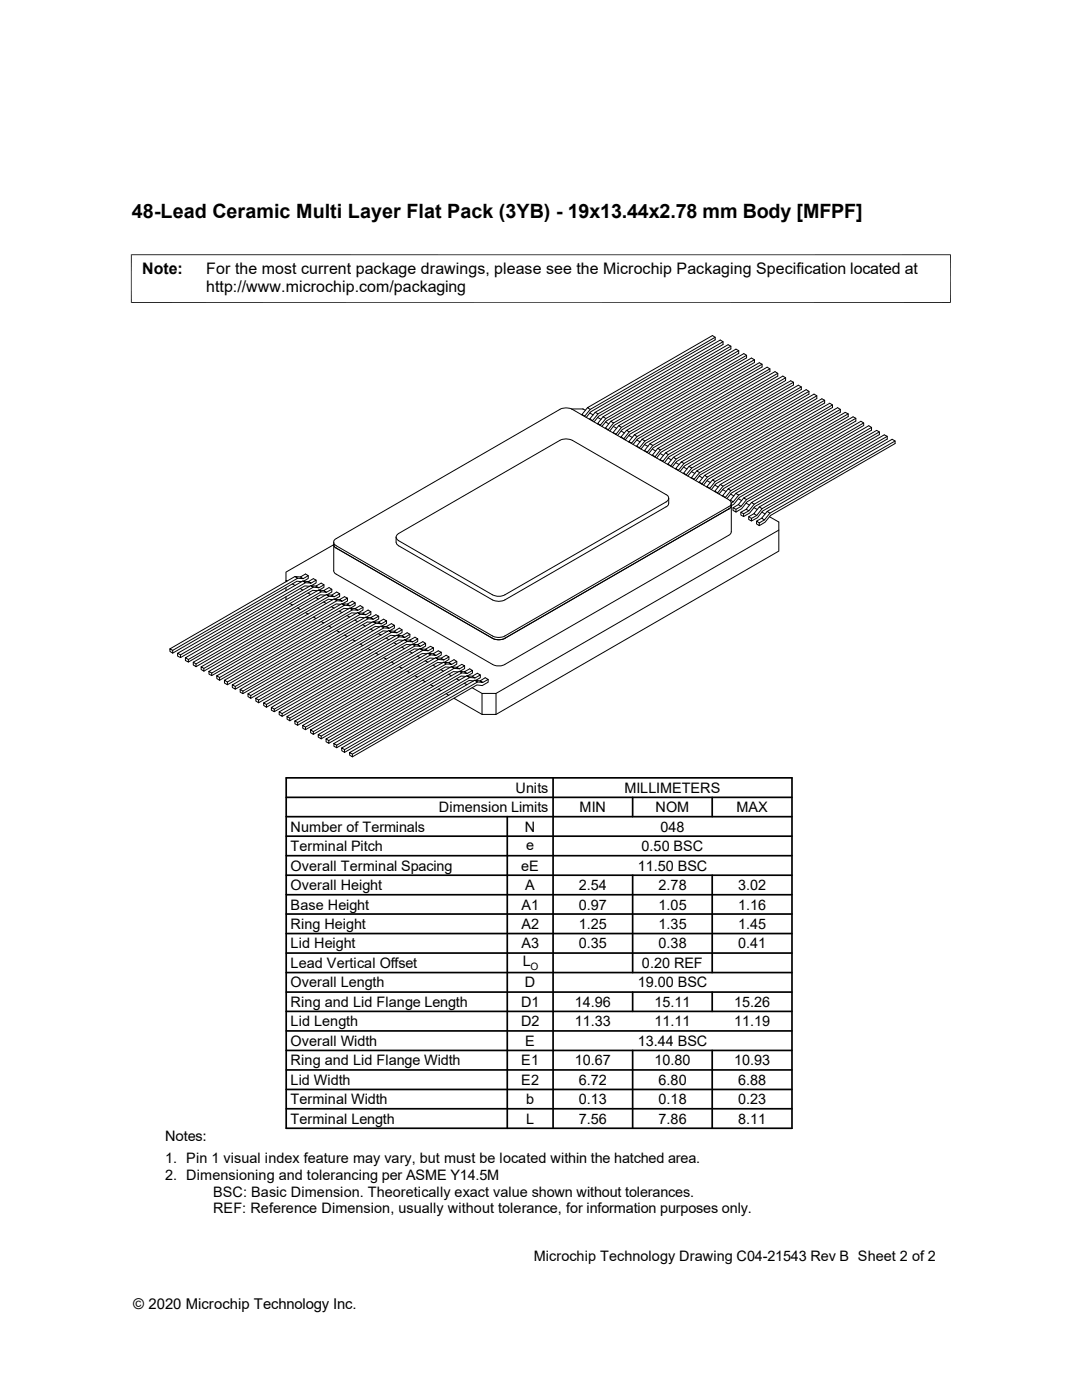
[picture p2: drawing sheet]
<svg xmlns="http://www.w3.org/2000/svg" width="216mm" height="279mm" viewBox="0 0 216 279" stroke-linecap="round" stroke-linejoin="round" font-family="sans-serif">
<g fill="none" stroke="#000" stroke-width=".2">
<path d="M26.1 50.8h163.6M26.2 50.8v9.7M189.7 50.8v9.7M26.1 60.4h163.6M142.7 67.3l-24.9 14.4-.6-.3 25-14.4 .5 .3v.5l-24.8 14.4-.9 1.1M144.3 68.2l-25 14.4-.6-.3 25-14.4 .6 .3v.5l-24.8 14.4-1 1.1M145.8 69.1l-24.9 14.4-.6-.3 25-14.4 .5 .3v.5l-24.8 14.4-.9 1.1M147.4 70l-25 14.4-.5-.3 25-14.4 .5 .3v.5l-24.8 14.4-.9 1.1M149 70.9l-25 14.4-.6-.3 25-14.4 .6 .3v.5l-24.9 14.4-.9 1.1M150.5 71.8l-24.9 14.4-.6-.3 24.9-14.4 .6 .3v.5l-24.8 14.4-.9 1.1M152.1 72.7l-25 14.4-.5-.3 24.9-14.4 .6 .3v.5l-24.8 14.4-1 1.1M153.6 73.6l-24.9 14.4-.6-.3 25-14.4 .5 .3v.5l-24.8 14.4-.9 1.1"/>
<path d="M155.2 74.5l-24.9 14.4-.6-.3 24.9-14.4 .6 .3v.6l-24.9 14.3-.8 1.1M156.8 75.4l-25 14.4-.6-.3 25-14.4 .6 .3v.5l-24.9 14.4-.9 1.1M158.3 76.3l-25 14.4-.5-.3 25-14.4 .5 .3v.5l-24.8 14.4-.9 1.1M159.9 77.2l-25 14.4-.5-.3 24.9-14.4 .6 .3v.5l-24.9 14.4-.9 1.1M161.4 78.1l-24.9 14.4-.6-.3 25-14.4 .5 .3v.6l-24.8 14.3-.9 1.1M163 79l-25 14.4-.5-.3 24.9-14.4 .6 .3v.5l-24.8 14.4-1 1.1M164.5 79.9l-24.9 14.4-.6-.3 25-14.4 .5 .3v.5l-24.8 14.4-.9 1.1M114 81.6h2.3l.5 .3M116.1 82.7l-.1 .1M116.7 83.1h-.1M117.2 81.4l-1.1 1.3 .6 .4 1.1-1.4M117.7 82.4l.7 .4"/>
<path d="M117.7 83.6l-.1 .1M118.2 83.9v.1M118.7 82.3l-1 1.3 .5 .3 1.1-1.3M119.3 83.3l.6 .4M119.3 84.5l-.1 .1M119.8 84.8l-.1 .1M120.3 83.2l-1 1.3 .5 .3 1.1-1.3M120.8 84.2l.7 .4M120.8 85.4l-.1 .1M121.4 85.8h-.1M121.9 84.1l-1.1 1.3 .6 .4 1-1.4M122.3 86.3v.1"/>
<path d="M122.4 85.1l.6 .4M122.9 86.7h.1M123.4 85l-1.1 1.3 .6 .4 1.1-1.4M123.9 87.2l-.1 .1M124 86l.6 .4M124.5 87.5l-.1 .1M125 85.9l-1.1 1.3 .6 .3 1.1-1.3M125.5 86.9l.7 .4M125.5 88.1l-.1 .1M126 88.4v.1M126.6 86.8l-1.1 1.3 .5 .3 1.1-1.3M127 87.8l.7 .4"/>
<path d="M127 89v.1M127.6 89.4h-.1M128.1 87.7l-1.1 1.3 .6 .4 1.1-1.4M128.6 88.7l.7 .4M128.6 89.9l-.1 .1M129.2 90.3h-.1M129.7 88.6l-1.1 1.3 .6 .4 1.1-1.4M130.2 89.6l.6 .4M130.2 90.8l-.1 .1M130.7 91.1l-.1 .1M131.2 89.5l-1 1.3 .5 .3 1.1-1.3M131.7 91.7v.1"/>
<path d="M131.7 90.5l.7 .4M132.3 92l-.1 .1M132.8 90.4l-1.1 1.3 .6 .3 1-1.3M133.3 92.6l-.1 .1M133.3 91.4l.6 .4M133.4 99.4v1l-.3 .6-32.3 18.7a2.78 2.78 0 0 1-2.5 0l-18.8-10.8-.4-.5-.1-1.2M133.9 93h-.1M134.4 91.3l-1.1 1.3 .6 .4 1-1.4M134.8 92.3l.7 .4M134.8 93.5l-.1 .1M135.4 93.9h-.1M135.9 92.2l-1.1 1.3 .6 .4 1.1-1.4"/>
<path d="M136.4 93.2l.7 .4M136.4 94.4l-.1 .1M136.9 94.7v.1M137.5 93.1l-1.1 1.3 .5 .3 1.1-1.3M138 94.1l.6 .4M138 95.3l-.1 .1M138.5 95.6l-.1 .1M139 94l-1 1.3 .5 .3 1.1-1.3M139.5 95l.7 .4M139.5 96.2l-.1 .1M140.1 96.6h-.1M140.6 94.9l-1.1 1.3 .6 .4 1-1.4"/>
<path d="M141.1 97.1l-.1 .1M141.1 95.9l.6 .4M141.6 97.5h.1M142.2 95.8l-1.1 1.3 .5 .4 1.1-1.4M142.6 98l-.1 .1M142.7 96.8l.6 .4M143.2 98.3l-.1 .1M143.7 96.7l-1.1 1.3 .6 .3 1.1-1.3M144.2 98.9l-.1 .1M144.2 97.7l.7 .4M144.7 99.3h.1M145.3 97.6l-1.1 1.3 .5 .4 1.1-1.4"/>
<path d="M145.8 99.8l-.2 .1M145.8 98.6l.6 .4M146.8 98.5l-1 1.3 .5 .4 1.1-1.4M147.3 99.5l.7 .4M148.4 99.4l-1.1 1.3 .6 .3 1.1-1.3M166.1 80.8l-25 14.4-.5-.3 25-14.4 .5 .3v.5l-24.8 14.4-.9 1.1M167.7 81.7l-25 14.4-.5-.3 24.9-14.4 .6 .3v.6l-24.9 14.3-.9 1.1M169.2 82.6l-24.9 14.4-.6-.3 25-14.4 .5 .3v.5l-24.8 14.4-.9 1.1M170.8 83.5l-25 14.4-.5-.3 24.9-14.4 .6 .3v.5l-24.8 14.4-1 1.1M172.3 84.4l-24.9 14.4-.6-.3 25-14.4 .5 .3v.5l-24.8 14.4-1.1 1.3-.5 .3M173.9 85.3l-24.9 14.4-.6-.3 25-14.4 .5 .3v.6l-24.8 14.3-1.1 1.3-1.1 .7M175.5 86.2l-25 14.4-.6-.3 25-14.4 .6 .3v.5l-24.9 14.4-1 1.3-1.2 .7"/>
<path d="M177 87.1l-24.9 14.4-.6-.3 24.9-14.4 .6 .3v.5l-24.8 14.4-1.1 1.3-1.2 .7M178.6 88l-25 14.4-.5-.3 24.9-14.4 .6 .3v.5l-24.8 14.4-1.1 1.3-1.2 .7M57.1 115.8l.2 .2M57.1 117.3v.6M57.1 119.1v.6M58.3 116.5l.6 .3M58.8 115.1l-24.9 14.4 .6 .3v.5l-.6-.3v-.5M59.4 115.4l1.1 .1-.6-.4 1.1-.5 .5 .3-1 .6M59.9 117.4l.5 .4M59.9 115.1h-1.1l.6 .3-24.9 14.4M60.2 116.1l-.9-.1-24.8 14.3M60.4 116l-25 14.4 .6 .3v.5l-.6-.3v-.5"/>
<path d="M61 116.3l1.1 .1-.6-.3 1-.6 .6 .3-1 .6M61.5 118.4l.5 .3M61.5 114.9v.5l-.9 .6M61.5 116.1l-1.1-.1 .6 .3-25 14.4M61.8 117l-1-.1-24.8 14.3M62 116.9l-25 14.4 .6 .3v.5l-.6-.3v-.5M62.5 117.2l1.1 .1-.6-.3 1.1-.6 .5 .3-1 .6M63 117l-1-.1 .5 .3-24.9 14.4M63 119.3l.5 .2M63.1 115.8v.5l-1 .6M63.3 117.9l-.9-.1-24.8 14.3M63.5 117.8l-24.9 14.4 .5 .3v.6l-.5-.4v-.5"/>
<path d="M64.1 118.1l1.1 .1-.6-.3 1.1-.6 .5 .3-1 .6M64.6 117.9l-1.1-.1 .6 .3-25 14.4M64.6 116.7v.5l-.9 .6M64.9 118.8l-.9-.1-24.9 14.4M65.1 118.7l-25 14.4 .6 .3v.5l-.6-.3v-.5M65.7 119l1 .1-.5-.3 1-.6 .6 .3-1.1 .6M66.2 118.8l-1.1-.1 .6 .3-25 14.4M66.2 117.6v.6l-1 .5M66.4 119.7l-.9-.1-24.8 14.3M66.6 108.7l-9.5 5.5v1.9M66.6 119.5l-24.9 14.5 .5 .3v.5l-.5-.3v-.5M66.7 107.8l45-26.1a2.75 2.75 0 0 1 2.5 0l31.2 18a.76 .76 0 0 1 .5 .7 .76 .76 0 0 1-.5 .7l-44.6 25.8a2.75 2.75 0 0 1-2.5 0l-31.2-18-.5-.4z"/>
<path d="M67.2 119.9l1.1 .1-.6-.3 1-.6 .6 .3-1 .6M67.7 119.7l-1.1-.2 .6 .4-25 14.4M67.8 118.5v.5l-1 .6M69.3 119.4v.5l-.9 .6M79.2 106.8l32.5-18.9a2.78 2.78 0 0 1 2.5 0l18.7 10.8a.76 .76 0 0 1 .5 .7 .76 .76 0 0 1-.5 .8l-32.1 18.5a2.78 2.78 0 0 1-2.5 0l-18.8-10.8-.5-.6zM145.9 100.9l-.3 .6-44.8 25.9a2.75 2.75 0 0 1-2.5 0l-31.2-18-.3-.3-.2-.4M145.9 100.4v5.7l-.3 .6-44.8 25.9a2.75 2.75 0 0 1-2.5 0l-31.4-18.1-.3-.5v-5.8M146.3 101.3v.6l.6 .3v-.6M146.3 100.2l-.4 .2M147.3 100.7l-1 .6 .6 .3 1-.6M147.8 102.2v.6l.6 .3v-.6M148.9 101.6l-1.1 .6 .6 .3 1-.6"/>
<path d="M148.9 100.4l.6 .4M149.4 103.1v.6l.5 .3v-.5M149.9 100.3l-1 1.3 .5 .3 1.1-1.3M150.4 102.5l-1 .6 .5 .4 1.1-.6M150.5 101.3l.6 .4M151 104v.6l.5 .3v-.5M151.5 101.2l-1.1 1.3 .6 .4 1.1-1.4M152 103.4l-1 .6 .5 .4 1-.6M152 102.2l.7 .4M153.1 102.1l-1.1 1.3 .5 .4 1.1-1.4M153.5 103.1l1.9 1.1v5.8l-56.4 32.6M155.4 105.8l-56.4 32.6"/>
<path d="M57.8 120.4l.6 .3M59.4 121.3l.5 .4M61 122.3l.5 .3M62.5 123.1l.5 .3M64.1 124l.5 .3M64.6 120.1l.5 .3M65.6 124.9l.6 .4M66.1 121.1l.6 .3M67.2 125.9l.5 .3M67.7 122l.5 .3M68 120.6l-.9-.1-24.9 14.3M68.2 120.5l-24.9 14.4 .5 .3v.6l-.5-.4v-.5"/>
<path d="M68.7 120.8l1.1 .1-.5-.3 1-.6 .6 .3-1.1 .6M68.7 126.7l.6 .3M69.3 122.9l.5 .2M69.3 120.6l-1.1-.1 .5 .3-24.9 14.4M69.6 121.5l-1-.1-24.8 14.4M69.8 121.4l-25 14.4 .6 .3v.6l-.6-.4v-.5M70.3 121.7l1.1 .1-.5-.3 1-.6 .5 .3-1 .6M70.3 127.6l.6 .3M70.8 123.7l.5 .4M70.9 121.5l-1.1-.1 .5 .3-24.9 14.4M70.9 120.3v.5l-1 .6M71.1 122.4l-.9-.1-24.8 14.4"/>
<path d="M71.3 122.3l-24.9 14.4 .5 .3v.5l-.5-.3v-.5M71.9 122.6l1.1 .1-.6-.3 1-.6 .6 .3-1 .6M71.9 128.5l.5 .4M72.4 122.4l-1.1-.1 .6 .3-25 14.4M72.4 124.7l.5 .3M72.4 121.2v.6l-.9 .5M72.7 123.3l-.9-.1-24.9 14.3M72.9 123.2l-25 14.4 .6 .3v.5l-.6-.3v-.5M73.4 123.5l1.1 .1-.5-.3 1-.6 .6 .3-1.1 .6M73.4 129.5l.6 .3M73.9 125.6l.6 .3M74 123.3l-1.1-.1 .5 .3-24.9 14.4"/>
<path d="M74 122.1v.5l-1 .6M74.3 124.2l-1-.1-24.8 14.3M74.4 124.1l-24.9 14.4 .5 .3v.6l-.5-.4v-.5M75 130.3l.5 .3M75 124.4l1.1 .1-.6-.3 1-.6 .6 .3-1 .6M75.5 126.4l.5 .3M75.5 124.2l-1.1-.1 .6 .3-25 14.4M75.6 123v.5l-1 .6M75.8 125.1l-.9-.1-24.9 14.4M76 125l-24.9 14.4 .5 .3v.6l-.5-.4v-.5M76.5 131.2l.6 .3M76.6 125.3l1 .1-.5-.3 1-.6 .6 .3-1.1 .6"/>
<path d="M77 127.3l.6 .4M77.1 125.1l-1.1-.1 .6 .3-25 14.4M77.1 123.9v.5l-.9 .6M77.3 126l-.8-.1-24.9 14.4M77.6 125.9l-25 14.4 .6 .3v.5l-.6-.3v-.5M78.1 126.2l1.1 .1-.5-.3 1-.7 .5 .4-1 .6M78.1 132.1l.6 .4M78.6 128.3l.5 .3M78.7 126l-1.1-.1 .5 .3-24.9 14.4M78.7 124.8v.5l-1 .6M78.9 126.9l-.9-.1-24.8 14.3M79.1 126.8l-25 14.4 .6 .3v.5l-.6-.3v-.5"/>
<path d="M79.7 127.1l1.1 .1-.6-.3 1-.6 .6 .3-1 .6M79.7 133.1l.5 .3M80.2 129.2l.5 .3M80.2 125.7v.5l-.9 .6M80.2 126.9l-1.1-.1 .6 .3-25 14.4M80.5 127.8l-1-.1-24.8 14.3M80.7 127.7l-25 14.4 .6 .3v.6l-.6-.4v-.5M81.2 128l1.1 .1-.6-.3 1.1-.6 .6 .3-1.1 .6M81.2 133.9l.5 .3M81.7 127.8l-1-.1 .5 .3-24.9 14.4M81.7 130l.6 .3M81.8 126.6v.5l-.9 .6"/>
<path d="M82 128.7l-.9-.1-24.8 14.4M82.3 128.6l-25 14.4 .5 .3v.5l-.5-.3v-.5M82.8 128.9l1.1 .1-.6-.3 1.1-.6 .5 .3-1 .6M82.8 134.8l.5 .4M83.3 130.9l.5 .4M83.3 128.7l-1-.1 .5 .3-25 14.4M83.4 127.5v.5l-1 .6M83.6 129.6l-.9-.1-24.9 14.3M83.8 129.5l-25 14.4 .6 .3v.5l-.6-.3v-.5M84.3 135.8l.6 .3M84.4 129.8l1 .1-.5-.3 1-.6 .6 .3-1.1 .6M84.8 131.9l.6 .3"/>
<path d="M84.9 129.6l-1.1-.1 .6 .3-25 14.4M84.9 128.4v.5l-1 .6M85.1 130.5l-.9-.1-24.8 14.3M85.3 130.4l-24.9 14.4 .6 .3v.5l-.6-.3v-.5M85.9 136.7l.5 .2M85.9 130.7l1.1 .1-.6-.3 1.1-.6 .6 .3-1.1 .6M86.4 132.8l.6 .3M86.4 130.5l-1.1-.1 .6 .3-24.9 14.4M86.5 129.3v.5l-1 .6M86.7 131.4l-.9-.1-24.8 14.3M86.9 131.3l-24.9 14.4 .5 .3v.6l-.5-.4v-.5M87.5 131.6l1.1 .1-.6-.3 1-.6 .6 .3-1 .6"/>
<path d="M87.5 137.5l.5 .3M88 133.6l.5 .3M88 131.4l-1.1-.1 .6 .3-25 14.4M88.1 130.2v.5l-1 .6M88.3 132.3l-1-.1-24.8 14.4M88.5 132.2l-25 14.4 .6 .3v.5l-.6-.3v-.5M89 132.5l1.1 .1-.6-.4 1.1-.5 .5 .3-1 .6M89 138.4l.5 .4M89.5 132.2h-1l.5 .3-24.9 14.4M89.5 134.5l.5 .4M89.6 131.1v.5l-1 .6M89.8 133.2l-.9-.1-24.8 14.3"/>
<path d="M90 133.1l-24.9 14.4 .5 .3v.5l-.5-.3v-.5M90.6 133.4l1.1 .1-.6-.3 1.1-.6 .5 .3-1 .6M90.6 139.4l5.6 3.2M91.1 133.2l-1.1-.1 .6 .3-25 14.4M91.1 135.5l.5 .3M91.1 132v.5l-.9 .6M91.4 134.1l-.9-.1-24.9 14.3M91.6 134l-25 14.4 .6 .3v.5l-.6-.3v-.5M92.2 134.3l1 .1-.5-.3 1-.6 .6 .3-1.1 .6M92.6 136.4l.6 .3M92.7 134.1l-1.1-.1 .6 .3-25 14.4M92.7 132.9v.5l-1 .6"/>
<path d="M93 135l-1-.1-24.8 14.3M93.1 134.9l-24.9 14.4 .5 .3v.6l-.5-.4v-.5M93.7 135.2l1.1 .1-.6-.3 1-.6 .6 .3-1 .6M94.2 137.2l2 1.2M94.2 135l-1.1-.1 .6 .3-25 14.4M94.3 133.8v.5l-1 .6M94.5 135.9l-.9-.1-24.9 14.4M94.7 135.8l-24.9 14.4 .5 .3v.5l-.5-.3v-.5M95.3 136.1l1.1 .1-.6-.3 1-.6 .6 .3-1 .6M95.8 135.9l-1.1-.1 .6 .3-25 14.4M95.8 134.7v.6l-.9 .5M96.2 138.4h2.8v4.2h-2.8z"/>
<path d="M97.4 135.6v.5l-1.2 .7-1-.1-24.9 14.3"/>
</g>
<g fill="none" stroke="#000" stroke-width=".34">
<path d="M57.1 159.1h100.9M57.1 155.2h100.9v70h-100.9zM110.4 155.2v70M126.2 159.1v3.9M142.1 159.1v3.9M57.1 178.6h100.9M57.1 170.8h100.9M57.1 166.9h100.9M57.1 163h100.9M57.1 174.7h100.9M101.2 163v62.2M126.2 174.7v19.4"/>
<path d="M142.1 174.7v19.4M57.1 198h100.9M57.1 190.2h100.9M57.1 182.4h100.9M57.1 194.1h100.9M57.1 186.3h100.9M126.2 198v3.8M142.1 198v3.8M57.1 209.6h100.9M57.1 201.8h100.9M57.1 217.4h100.9M57.1 205.7h100.9"/>
<path d="M57.1 213.5h100.9M126.2 209.6v15.6M142.1 209.6v15.6M57.1 221.3h100.9"/>
</g>
<text font-size="3.9" x="26.3" y="43.5">48-Lead Ceramic Multi Layer Flat Pack (3YB) - 19x13.44x2.78 mm Body [MFPF]</text>
<g font-size="3.2">
<text x="28.4" y="54.6">Note:</text>
<text x="41.1" y="54.6">For the most current package drawings, please see the Microchip Packaging Specification located at</text>
<text x="41.1" y="58.3">http://www.microchip.com/packaging</text>
</g>
<text font-size="3" x="26.6" y="261.3">© 2020 Microchip Technology Inc.</text>
<g font-size="2.9">
<text x="102.9" y="158.2">Units</text>
<text x="124.6" y="158.2">MILLIMETERS</text>
<text x="58" y="166">Number of Terminals</text>
<text x="87.5" y="162.1">Dimension Limits</text>
<text x="104.7" y="166">N</text>
<text x="115.7" y="162.1">MIN</text>
<text x="130.8" y="162.1">NOM</text>
<text x="131.8" y="166">048</text>
<text x="146.9" y="162.1">MAX</text>
<text x="58" y="169.8">Terminal Pitch</text>
<text x="58" y="173.7">Overall Terminal Spacing</text>
<text x="104" y="173.7">eE</text>
<text x="105" y="169.6">e</text>
<text x="127.3" y="173.7">11.50 BSC</text>
<text x="128" y="169.8">0.50 BSC</text>
<text x="58" y="177.6">Overall Height</text>
<text x="104.8" y="177.6">A</text>
<text x="115.5" y="177.6">2.54</text>
<text x="131.4" y="177.6">2.78</text>
<text x="147.3" y="177.6">3.02</text>
<text x="58" y="185.4">Ring Height</text>
<text x="58" y="181.5">Base Height</text>
<text x="104.1" y="185.4">A2</text>
<text x="104.1" y="181.5">A1</text>
<text x="115.5" y="185.4">1.25</text>
<text x="115.5" y="181.5">0.97</text>
<text x="131.4" y="185.4">1.35</text>
<text x="131.4" y="181.5">1.05</text>
<text x="147.3" y="185.4">1.45</text>
<text x="147.3" y="181.5">1.16</text>
<text x="58" y="189.3">Lid Height</text>
<text x="104.1" y="189.3">A3</text>
<text x="115.5" y="189.3">0.35</text>
<text x="131.4" y="189.3">0.38</text>
<text x="147.3" y="189.3">0.41</text>
<text x="58" y="197.1">Overall Length</text>
<text x="58" y="193.2">Lead Vertical Offset</text>
<text x="104.4" y="192.8">L</text>
<text x="104.7" y="197.1">D</text>
<text x="127.3" y="197.1">19.00 BSC</text>
<text x="128.1" y="193.2">0.20 REF</text>
<text x="58" y="201">Ring and Lid Flange Length</text>
<text x="104" y="201">D1</text>
<text x="114.7" y="201">14.96</text>
<text x="130.6" y="201">15.11</text>
<text x="146.5" y="201">15.26</text>
<text x="58" y="208.7">Overall Width</text>
<text x="58" y="204.9">Lid Length</text>
<text x="104" y="204.9">D2</text>
<text x="104.8" y="208.7">E</text>
<text x="114.7" y="204.9">11.33</text>
<text x="127.3" y="208.7">13.44 BSC</text>
<text x="130.6" y="204.9">11.11</text>
<text x="146.5" y="204.9">11.19</text>
<text x="58" y="212.6">Ring and Lid Flange Width</text>
<text x="104" y="212.6">E1</text>
<text x="114.7" y="212.6">10.67</text>
<text x="130.6" y="212.6">10.80</text>
<text x="146.5" y="212.6">10.93</text>
<text x="58" y="220.4">Terminal Width</text>
<text x="58" y="216.5">Lid Width</text>
<text x="104" y="216.5">E2</text>
<text x="105" y="220.3">b</text>
<text x="115.5" y="216.5">6.72</text>
<text x="115.5" y="220.4">0.13</text>
<text x="131.4" y="220.4">0.18</text>
<text x="131.4" y="216.5">6.80</text>
<text x="147.3" y="216.5">6.88</text>
<text x="147.3" y="220.4">0.23</text>
<text x="32.9" y="227.6">Notes:</text>
<text x="58" y="224.3">Terminal Length</text>
<text x="105" y="224.3">L</text>
<text x="115.5" y="224.3">7.56</text>
<text x="131.4" y="224.3">7.86</text>
<text x="147.3" y="224.3">8.11</text>
<text x="32.9" y="232.2">1. Pin 1 visual index feature may vary, but must be located within the hatched area.</text>
<text x="32.9" y="235.5">2. Dimensioning and tolerancing per ASME Y14.5M</text>
<text x="42.5" y="238.8">BSC: Basic Dimension. Theoretically exact value shown without tolerances.</text>
<text x="42.5" y="242.1">REF: Reference Dimension, usually without tolerance, for information purposes only.</text>
<text x="106.5" y="251.6">Microchip Technology Drawing C04-21543 Rev B Sheet 2 of 2</text>
</g>
<text font-size="2" x="105.8" y="193.5">O</text>
</svg>
